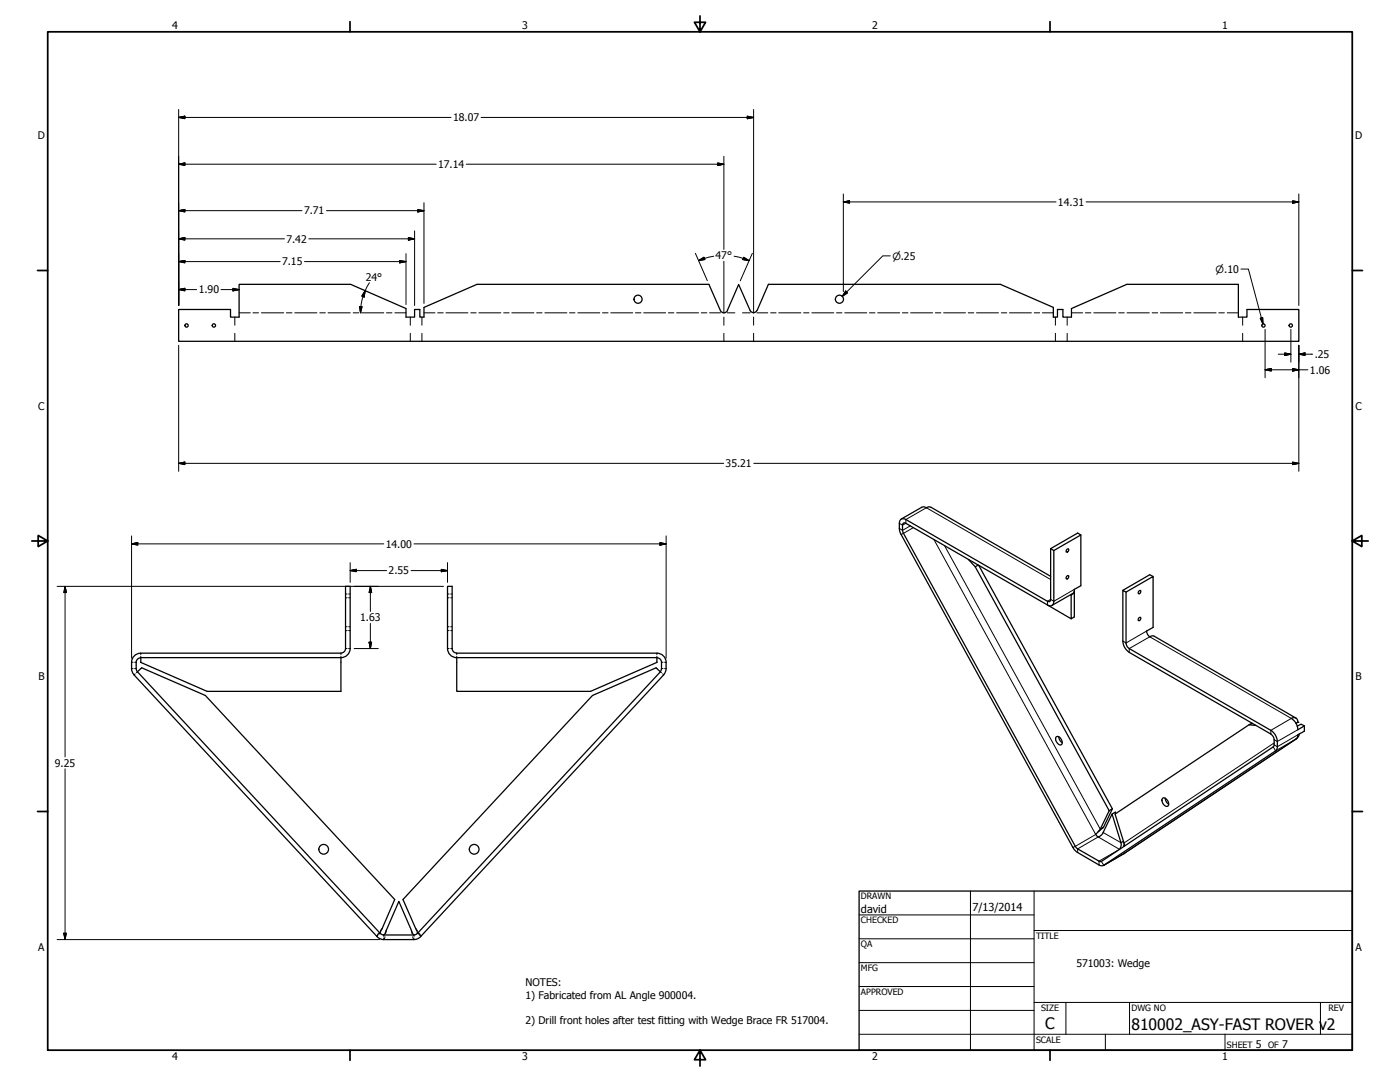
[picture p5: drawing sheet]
<svg xmlns="http://www.w3.org/2000/svg" width="559mm" height="432mm" viewBox="0 0 559 432" stroke-linecap="round" stroke-linejoin="round" font-family="sans-serif">
<!-- layer: Title (ANSI) -->
<g fill="none" stroke="#000" stroke-width=".51">
<path d="M290.3 123.9l4.5-10.4 4.6 10.4M299.4 123.9a1.49 1.49 0 0 0 1.4 .9 1.49 1.49 0 0 0 1.3-.9M302.2 123.9l4.5-10.4h92.6l21.1 9.2v3.9h1.7v-3.1h2.1v3.1h3.5v-3.5l22.1-9.6h44.5v13.1h3.4v-3.1h20.7v12.7h-447.1v-12.7h20.7v3.1h3.4v-13.1h44.6l22.1 9.6v3.5h3.4v-3.1h2.1v3.1h1.6v-3.9l21.2-9.2h92.6l4.5 10.4a1.56 1.56 0 0 0 1.5 .9 1.56 1.56 0 0 0 1.4-.9M425.8 219.3l.5-.3 .3 .4-.3 .7-.5 .2-.3-.3zM386.5 223.3l2.8 2.9 1.2-.7M389.3 226.2l53.4 97.3M390.7 225.6l53.3 97.2M426 229.7l.5 .1v.6l-.7 .7-.2-.8zM428.8 236.7v9.5l-1.3 .8v-9.5M431.4 233.7v-20.2l-1.3-.8-10.7 6.2v20.3M454.5 235.9l.6-.3 .3 .4-.3 .7-.6 .3-.2-.4zM178.6 258.8v-24.8h1.9v24.8"/>
<path d="M178.6 258.8a3.7 3.7 0 0 0 3.7 3.6M180.5 258.8l.5 1.3 1.3 .6h79.9a3.7 3.7 0 0 1 3.7 3.6l-.1 3.4-.9 1.6-97 104.5M418.1 241.4l9.4 5.6M454.5 246.6l.6-.3 .3 .4-.3 .7-.6 .3-.2-.4zM56.2 262.5l-.9 .3-.9 1v3l.4 1.2M56.2 262.4h79.9v13.5h-53.4l-26.5-11.5zM136.1 262.4a3.7 3.7 0 0 0 3.7-3.6v-24.8h-1.9v24.8l-.2 .9-1.1 .8-80.4 .2a3.7 3.7 0 0 0-3.7 3.6l.1 3.4 .9 1.6 97.4 104.8 1.3 .7 1 .2h12M182.3 262.4h79.9v2l-26.5 11.5h-53.4zM262.2 262.5l.9 .3 .9 1v3.3l-.5 .9M421.6 294a2.12 2.12 0 0 1 2.1 3.2 2.17 2.17 0 0 1-2.1-3.2zM422.6 294l.6 1.7 .8 .7M498.5 289.2l-53.4 35.7 3.5 11.5 .1 1.3"/>
<path d="M499.7 288.6l-1.2 .6 2.7 .3M508.2 298.1l-68.6 45.7M518 288.2l-.7 .5M464.1 318.5a2.17 2.17 0 0 1 2.1 3.2 2.17 2.17 0 0 1-2.1-3.2zM465.1 318.5l.5 1.7 .9 .7M430.1 338.8l8.6 4.9M440.4 330.2l-2.2 1.8M440.4 330.2l-1.2 .7M442.7 323.5l-3.5 7.4M443.9 324.9l-3.7 7.6-.6 .7a1.22 1.22 0 0 1-1.3 .8 1.22 1.22 0 0 1-1-1.1l1.9-2M444 322.8l-3.6 7.4M444 322.8l-1.3 .7"/>
<path d="M445.3 324.7l-.1-.6-1.3 .8 3.5 11.4M447.4 336.3v1.5l-.5 1.1M448.4 335.7l-1 .6M448.8 336.8l-.3 1M159.2 359.7l5.4 12.6 .6 .8h-12l.6-.8zM448.7 340.6h.1M448.9 340.4l-.1 .2M151.7 372.4l5.8-13.4-75.5-81.4-25.4-11.1-.4 .3-1.3 1.3 96.9 104.5M151.9 372.5l1.3 .6M166.5 372.5l-1.3 .6M166.7 372.4l-5.9-13.4 75.7-81.4 25.4-11.1 1.7 1.6-97 104.5M167.9 373.8l-1.2 .9-1.5 .3"/>
<circle cx="254.7" cy="119.4" r="1.62"/>
<circle cx="335.1" cy="119.4" r="1.62"/>
<circle cx="74.5" cy="129.9" r=".67"/>
<circle cx="85.4" cy="129.9" r=".67"/>
<circle cx="504.3" cy="129.9" r=".67"/>
<circle cx="515.2" cy="129.9" r=".67"/>
<circle cx="129.2" cy="338.9" r="1.94"/>
<circle cx="189.3" cy="338.9" r="1.94"/>
</g>
<!-- layer: Visible (ANSI) -->
<g fill="none" stroke="#000" stroke-width=".4">
<path d="M93.7 126.6v3.2M93.7 133v3.2M95.4 124.8h4.5M101 124.8h2.2M104.3 124.8h8.9M114.3 124.8h2.2M117.7 124.8h8.8M127.6 124.8h2.3M130.9 124.8h8.9M141 124.8h2.2M144.3 124.8h8.9M154.2 124.8h2.3"/>
<path d="M157.6 124.8h4.5M163.8 126.6v3.2M163.8 133v3.2M168.4 126.6v3.2M168.4 133v3.2M169.2 124.8h4.4M174.7 124.8h2.2M178 124.8h8.8M187.9 124.8h2.2M191.1 124.8h8.8M201 124.8h2.2M204.3 124.8h8.8"/>
<path d="M214.2 124.8h2.1M217.5 124.8h8.8M227.3 124.8h2.2M230.6 124.8h8.8M240.5 124.8h2.2M243.8 124.8h8.7M253.6 124.8h2.2M256.9 124.8h8.8M266.8 124.8h2.2M270.1 124.8h8.7M279.9 124.8h2.2M283.2 124.8h4.4"/>
<path d="M288.9 126.6v3.2M288.9 133v3.2M290.3 124.8h3M296.4 124.8h3.1M300.8 126.6v3.2M300.8 133v3.2M302.1 124.8h4.4M307.6 124.8h2.2M310.8 124.8h8.9M320.7 124.8h2.2M324 124.8h8.8M333.9 124.8h2.1"/>
<path d="M337.2 124.8h8.7M347 124.8h2.2M350.3 124.8h8.8M360.2 124.8h2.2M363.5 124.8h8.7M373.3 124.8h2.2M376.6 124.8h8.8M386.5 124.8h2.2M389.8 124.8h8.7M399.7 124.8h2.1M402.9 124.8h8.8M412.8 124.8h2.2"/>
<path d="M416.1 124.8h4.3M421.3 126.6v3.2M421.3 133v3.2M426 126.6v3.2M426 133v3.2M427.7 124.8h4.4M433.2 124.8h2.2M436.6 124.8h8.8M446.5 124.8h2.3M449.8 124.8h8.9M459.9 124.8h2.2M463.2 124.8h8.9"/>
<path d="M473.1 124.8h2.3M476.5 124.8h8.9M486.5 124.8h2.2M489.8 124.8h4.5M496 126.6v3.2M496 133v3.2"/>
</g>
<!-- layer: Border (ANSI) -->
<g fill="none" stroke="#000" stroke-width=".4">
<path d="M137.9 238.6h.7M137.9 237h.7M139.1 238.6h.7M139.1 237h.7M178.6 238.6h.7M178.6 237h.7M179.9 238.6h.6M179.9 237h.6M137.9 258.8h.7M137.9 251.7h.7M137.9 250.1h.7M139.1 258.8h.7"/>
<path d="M139.1 251.7h.7M139.1 250.1h.7M178.6 258.8h.7M178.6 251.7h.7M178.6 250.1h.7M179.9 258.8h.6M179.9 251.7h.6M179.9 250.1h.6M52.5 264.3h.6M52.5 266.8h.6M53.7 264.3h.7M53.7 266.8h.7"/>
<path d="M54 268.9l-.5 .4M54.9 268.1l-.5 .4M56.2 260.7v.5M56.2 261.9v.5M136.1 260.7v.5M136.1 261.9v.5M182.3 260.7v.5M182.3 261.9v.5M262.2 260.7v.5M262.2 261.9v.5M263.6 268.1l.4 .4M264 264.3h.7"/>
<path d="M264 266.8h.7M264.5 268.9l.4 .4M265.2 264.3h.7M265.2 266.8h.7M150.8 373.2l-.4 .3M150.9 373l-.4 .4M151.1 372.4l-.5 1M151.8 372.2l-.5 .6M152.5 370.6l-.7 .9M153.2 373.1v.6M153.7 373.8l-.5 1.2v-.7M154.2 371.3l-.3 1.3"/>
<path d="M164.2 371.3l.3 1.3M164.7 373.8l.5 1.2v-.7M165.2 373.1v.6M165.9 370.6l.7 .9M166.6 372.2l.4 .4M166.7 372.4l.4 .4M167.3 372.4l.5 1M167.4 373l.6 .5"/>
</g>
<!-- layer: Dimension (ANSI) -->
<g fill="none" stroke="#000" stroke-width=".4">
<path d="M71.3 46.9l2.5-.5v1zM71.3 43.7v78.2M71.3 46.9h108.7M192 46.9h108.8M298.3 46.4l2.5 .5-2.5 .5zM300.8 43.7v81.3M71.3 65.5l2.5-.5v1zM71.3 65.5h102.8M186.1 65.5h102.8M286.4 65l2.5 .5-2.5 .5zM288.9 62.4v37.2M336.6 77.4v39"/>
<path d="M518.4 77.4v44.5M71.3 84.1l2.5-.5v1zM71.3 95.3l2.5-.5v1zM71.3 84.1h49.2M71.3 95.3h42.2M123.3 95.3h42.2M130.3 84.1h38.9M163 94.8l2.5 .5-2.5 .5zM165.5 92.1v29.8M166.8 83.6l2.4 .5-2.4 .5zM169.2 80.9v40.2M336.6 80.6l2.5-.5v1z"/>
<path d="M336.6 80.6h84.9M433.5 80.6h84.9M515.9 80.1l2.5 .5-2.5 .5zM71.3 115.6l2.5-.5v1zM71.3 104.4l2.5-.5v1zM71.3 115.6h7.2M71.3 104.4h40.5M88.2 115.6h7.2M93 115.1l2.4 .5-2.4 .5zM121.5 104.4h40.6M145.7 116l-.3 2.6-1-.4zM147.5 112.8l-1.8 3.2-.8 2.4-.9 4"/>
<path d="M159.5 103.9l2.6 .5-2.6 .5zM162.1 101.2v20.3M277.6 101.1l4.7 10.9M278.8 104l2.2-1.3 .4 .9zM281.2 103.1l-2.4 .9M284.9 102.2l-3.7 .9M288.9 104.3v20.7M293 102.2l3.7 .9M296.7 103.1l2.3 .9M296.9 102.7l2.1 1.3-2.5-.4zM300.3 101.1l-4.8 11M337.6 116.1l.7 .8-2.1 1.4z"/>
<path d="M355.3 102.1h-2.9l-16.2 16.2M495.3 107.4h3l5.8 21.9M71.3 137.8v50.3M143.6 122.3l.9 .1-.6 2.4zM144.1 122.4l-.2 2.4M503 127l1-.3 .1 2.6zM505 131.4v19.3M515.2 131.4v13.1M518.4 137.8v50.3M505 147.6l2.4-.5v1zM505 147.6h17M510.2 141.4h5"/>
<path d="M512.8 140.8l2.4 .6-2.4 .5zM515.9 147.1l2.5 .5-2.5 .5zM518.4 141.4l2.5-.6v1.1zM518.4 141.4h5.5M71.3 184.9l2.5-.5v1zM71.3 184.9h217.6M300.9 184.9h217.5M515.9 184.4l2.5 .5-2.5 .5zM52.5 217l2.5-.5v1.1zM52.5 217h100.7M52.5 213.9v48.8M165.2 217h100.7"/>
<path d="M263.4 216.5l2.5 .5-2.5 .6zM265.9 213.9v48.8M359 208.9l1.2 .6 1.4-.6v-1.6l8.2-4.7 49.6 28.7M363.3 209.9l-3.1 1.7-1.2-.7M364.6 210.6l-4.9 2.7M372.7 215.3l64.6 117.6M377 217.7l62.2 113.2M22.8 234h154.2M26 234l.5 2.5h-1zM26 234v68.1M139.8 227.7l2.4-.5v1zM139.8 227.7h14.5"/>
<path d="M139.8 224.5v7.9M147.8 234l.5 2.5h-1zM147.8 234v10M164.1 227.7h14.5M176.1 227.2l2.5 .5-2.5 .5zM178.6 224.5v7.9M428.8 236.7l-1.4 .7M428.8 235.2l-8.2 4.8-1.2-.8-1.3 .8v1.4M141.4 258.8h9.6M147.3 256.3h1l-.5 2.5zM147.8 248.8v10M457.6 251.8l-8.1 4.8-1.3-.8"/>
<path d="M450.7 260.3v-1.5l8.2-4.7 56.5 32.6-8.2 4.8v1.4M508.2 298.1l.9 1.6 8.2-4.8-68.5 45.7M508.6 296.5l-60 39.9M518 288.2l-.7 .5M518 291.2l-8.2 4.7-1.2-.7M518 293.2l-8.2 4.8-1.2-.8M26 306.8v68.2M437.4 333l-9.2 5.2M440.3 332.2l7.1 4.1M446.5 339.2l-7.8 4.5v1.5M446.8 339l-8.5-5-8.2 4.8v1.4M448.8 340.6l-8.2 4.7-1-1.5"/>
<path d="M22.8 375h128.8M25.5 372.4h1l-.5 2.6z"/>
</g>
<g fill="none" stroke="#000" stroke-width=".51">
<path d="M359.7 207.1l8.2-4.7 .8-.2a1.46 1.46 0 0 0 2 0l.9 .2 47.8 27.6M419.4 218.9l1.2 .8v20.3a1.53 1.53 0 0 1-.7 1.6 1.53 1.53 0 0 1-1.8-.2l-57-32.7a.78 .78 0 0 0-.9 .8v2.1l.4 1.3 68.6 124.9 .9 1M431.4 213.5l-10.8 6.2M419.4 239.2l-.1 .4a.77 .77 0 0 1-1.2 .4l-57.1-32.9a1.52 1.52 0 0 0-2 1.8 6.7 6.7 0 0 0 .7 4.4l68.5 124.9 1.4 1.7 9.1 5.3 1 .3 .9-.2 68.9-46a6.6 6.6 0 0 0-2.3-7.8l-56.5-32.7-.7-.7-.5-1.5v-20.3l10.7-6.2v20.3l-2.6 1.4a1.8 1.8 0 0 0 .8 1.9 1.8 1.8 0 0 0 2 0l56.9 32.9M427.5 237.2v.3M428.8 236v.7M431.4 233.7l-2.6 1.5-.4 1.5-8.5 4.9M449.5 236.3l-1.3-.7v20.2l.5 2.2 1.5 1.9 57 33 .8 .8a4.2 4.2 0 0 1 .6 3.5l-.4 .9M460.2 230.1l-1.3-.7-10.7 6.2M517.5 294.8l-68.6 45.6M518 288.2a1.61 1.61 0 0 0-.7-1.6 1.61 1.61 0 0 0-1.9 .1l1.7 1.6 .7 1.5 .2 1.4 2.6-1.5-1.3-.7-1.5 .8M520.6 289.7v2.1l-2.6 1.4v.7l-.7 1 .9-.8 .4-1.2"/>
<path d="M438.7 343.7l.9 .1M448.7 340.6l-8.2 4.8"/>
</g>
<!-- layer: Title (ANSI) -->
<circle cx="518" cy="288.2" r=".25" fill="#000"/>
<!-- layer: Border (ANSI) -->
<g fill="none" stroke="#000" stroke-width=".7">
<path d="M19 12.7h520.8v406.4h-520.8zM139.7 8.6v4.1M279.4 6.3v6.4l-2.2-3.8h4.4l-2.2 3.8M419.1 8.6v4.1M15 107.9h4M539.8 107.9h4M12.7 215.9h6.3l-3.8-2.2v4.4l3.8-2.2M539.8 215.9l3.8 2.2v-4.4l-3.8 2.2h6.3M15 323.8h4M539.8 323.8h4M139.7 419.1v4.1M279.4 419.1l2.2 3.8h-4.4l2.2-3.8v6.3"/>
<path d="M419.1 419.1v4.1"/>
</g>
<!-- layer: Symbol (ANSI) -->
<g fill="none" stroke="#000" stroke-width=".4">
<path d="M387.3 355.6v63.5M412.7 355.6v63.5M342.9 365.1h69.8M342.9 374.6h69.8M412.7 371.3h127.1M342.9 384.2h69.8M342.9 393.7h69.8M342.9 412.7h196.9M342.9 403.2h69.8M412.7 400h127.1M425.4 400v12.7M441.2 412.7v6.4"/>
<path d="M450.8 400v12.7M488.9 412.7v6.4M527 400v12.7"/>
</g>
<path d="M342.9 355.6h196.9v63.5h-196.9z" fill="none" stroke="#000" stroke-width=".51"/>
<!-- layer: Dimension (ANSI) -->
<g fill="#000" stroke="#000" stroke-width=".4">
<path d="M71.3 46.9l2.5-.5zM71.3 46.9l2.5-.5v1zM298.3 47.4l2.5-.5zM298.3 46.4l2.5 .5-2.5 .5zM71.3 65.5l2.5-.5zM71.3 65.5l2.5-.5v1zM286.4 66l2.5-.5zM286.4 65l2.5 .5-2.5 .5zM71.3 84.1l2.5-.5zM71.3 84.1l2.5-.5v1zM71.3 95.3l2.5-.5zM71.3 95.3l2.5-.5v1z"/>
<path d="M163 95.8l2.5-.5zM163 94.8l2.5 .5-2.5 .5zM166.8 84.6l2.4-.5zM166.8 83.6l2.4 .5-2.4 .5zM336.6 80.6l2.5-.5zM336.6 80.6l2.5-.5v1zM515.9 81.1l2.5-.5zM515.9 80.1l2.5 .5-2.5 .5zM71.3 115.6l2.5-.5zM71.3 115.6l2.5-.5v1zM71.3 104.4l2.5-.5zM71.3 104.4l2.5-.5v1z"/>
<path d="M93 116.1l2.4-.5zM93 115.1l2.4 .5-2.4 .5zM145.7 116l-.3 2.6zM145.7 116l-.3 2.6-1-.4zM159.5 104.9l2.6-.5zM159.5 103.9l2.6 .5-2.6 .5zM278.8 104l2.2-1.3zM278.8 104l2.2-1.3 .4 .9zM296.5 103.6l2.5 .4zM296.9 102.7l2.1 1.3-2.5-.4zM337.6 116.1l-1.4 2.2zM337.6 116.1l.7 .8-2.1 1.4z"/>
<path d="M143.6 122.3l.3 2.5zM143.6 122.3l.9 .1-.6 2.4zM503 127l1.1 2.3zM503 127l1-.3 .1 2.6zM505 147.6l2.4-.5zM505 147.6l2.4-.5v1zM512.8 141.9l2.4-.5zM512.8 140.8l2.4 .6-2.4 .5zM515.9 148.1l2.5-.5zM515.9 147.1l2.5 .5-2.5 .5zM518.4 141.4l2.5-.6zM518.4 141.4l2.5-.6v1.1z"/>
<path d="M71.3 184.9l2.5-.5zM71.3 184.9l2.5-.5v1zM515.9 185.4l2.5-.5zM515.9 184.4l2.5 .5-2.5 .5zM52.5 217l2.5-.5zM52.5 217l2.5-.5v1.1zM263.4 217.6l2.5-.6zM263.4 216.5l2.5 .5-2.5 .6zM26 234l.5 2.5zM26 234l.5 2.5h-1zM139.8 227.7l2.4-.5zM139.8 227.7l2.4-.5v1z"/>
<path d="M147.8 234l.5 2.5zM147.8 234l.5 2.5h-1zM176.1 228.2l2.5-.5zM176.1 227.2l2.5 .5-2.5 .5zM147.3 256.3l.5 2.5zM147.3 256.3h1l-.5 2.5zM25.5 372.4l.5 2.6zM25.5 372.4h1l-.5 2.6z"/>
</g>
<g font-size="6.3">
<text x="417.2" y="410.6">C</text>
<text x="451.6" y="411.1">810002_ASY-FAST ROVER v2</text>
</g>
<g font-size="4.4">
<text x="343.7" y="364.3">david</text>
<text x="388.1" y="363.7">7/13/2014</text>
</g>
<g font-size="4.2">
<text x="68.7" y="11.7">4</text>
<text x="208.4" y="11.7">3</text>
<text x="348.1" y="11.7">2</text>
<text x="487.8" y="11.7">1</text>
<text x="180.8" y="48.4">18.07</text>
<text x="15.1" y="55.5">D</text>
<text x="540.9" y="55.5">D</text>
<text x="174.9" y="67.1">17.14</text>
<text x="422.3" y="82.1">14.31</text>
<text x="121.3" y="85.6">7.71</text>
<text x="114.3" y="96.9">7.42</text>
<text x="112.6" y="105.9">7.15</text>
<text x="285.6" y="103.4">47°</text>
<text x="146" y="112">24°</text>
<text x="79.3" y="117.1">1.90</text>
<text x="524.8" y="142.9">.25</text>
<text x="522.9" y="149.1">1.06</text>
<text x="15.2" y="163.4">C</text>
<text x="541" y="163.4">C</text>
<text x="289.6" y="186.4">35.21</text>
<text x="154" y="218.6">14.00</text>
<text x="155.1" y="229.2">2.55</text>
<text x="143.8" y="247.9">1.63</text>
<text x="15.3" y="271.4">B</text>
<text x="541.1" y="271.4">B</text>
<text x="21.9" y="306">9.25</text>
<text x="15.2" y="379.3">A</text>
<text x="541" y="379.3">A</text>
<text x="429.6" y="386.1">571003: Wedge</text>
<text x="209.7" y="393.5">NOTES:</text>
<text x="209.7" y="398.5">1) Fabricated from AL Angle 900004.</text>
<text x="209.7" y="408.6">2) Drill front holes after test fitting with Wedge Brace FR 517004.</text>
<text x="501.3" y="418.3">5</text>
<text x="511.8" y="418.3">7</text>
<text x="68.7" y="423.2">4</text>
<text x="208.4" y="423.2">3</text>
<text x="348.1" y="423.2">2</text>
<text x="487.8" y="423.2">1</text>
</g>
<g font-size="4">
<text x="356.2" y="103.6">⌀.25</text>
<text x="485.2" y="108.9">⌀.10</text>
</g>
<g font-size="3.5">
<text x="343.7" y="358.9">DRAWN</text>
<text x="343.7" y="368.5">CHECKED</text>
<text x="413.5" y="374.6">TITLE</text>
<text x="343.7" y="378">QA</text>
<text x="343.7" y="387.5">MFG</text>
<text x="343.7" y="397.1">APPROVED</text>
<text x="415.5" y="403.4">SIZE</text>
<text x="451.6" y="403.4">DWG NO</text>
<text x="530.3" y="403.4">REV</text>
<text x="413.5" y="416.1">SCALE</text>
<text x="489.7" y="418.3">SHEET</text>
<text x="506.2" y="418.3">OF</text>
</g>
</svg>
